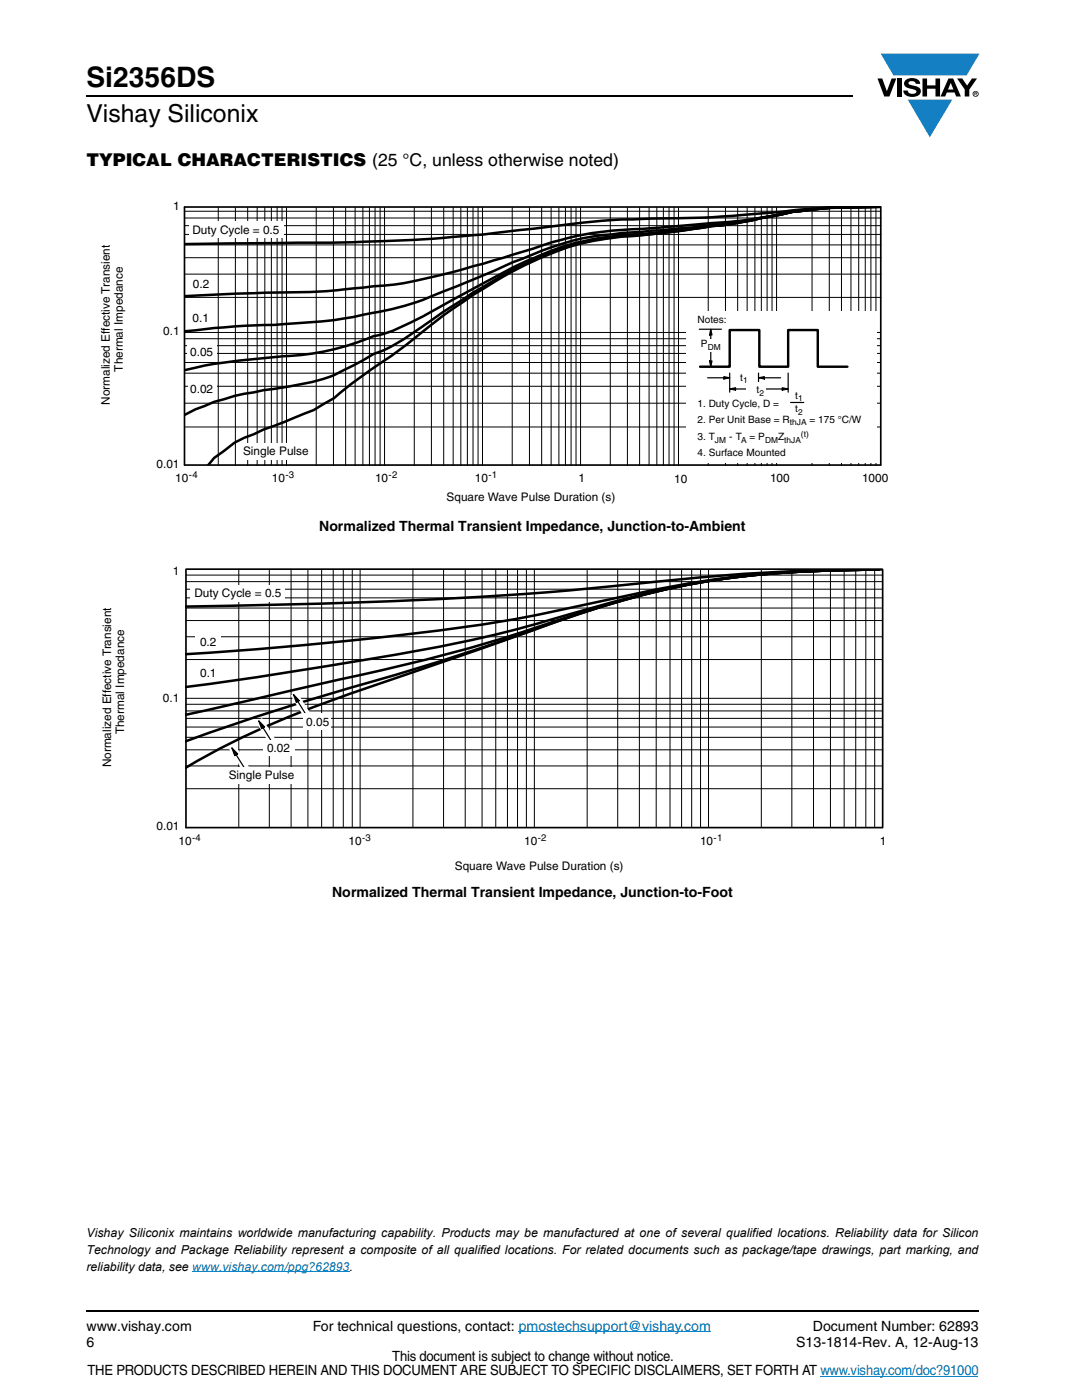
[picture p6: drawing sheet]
<svg xmlns="http://www.w3.org/2000/svg" width="216mm" height="279mm" viewBox="0 0 216 279" stroke-linecap="round" stroke-linejoin="round" font-family="sans-serif">
<path d="M17.1 18.9h.2v.3h-.2z" fill="#000"/>
<path d="M17.3 19.1h152.9" fill="none" stroke="#000" stroke-width=".36"/>
<path d="M175.1 10.7h20.4v16.7h-20.4z" fill="#fff"/>
<g fill="#147fc3">
<path d="M175.7 10.7h19.7l-2.5 4.4h-1.1h-13.5z"/>
<path d="M181.1 19.9h8.9l-4.5 7.5z"/>
</g>
<g fill="#000">
<path d="M175.1 15.7h.9l1 2.5 .9-2.5h1l-1.4 3.6h-1.1zM179 15.7h.9v3.6h-.9zM180.7 16a2.1 2.1 0 0 1 2.8 .3l.1 .4h-.9a.79 .79 0 0 0-.7-.5 .79 .79 0 0 0-.7 .4l.2 .3 1 .2a1.08 1.08 0 0 1 1.2 1.1 1.08 1.08 0 0 1-1.1 1.1 1.73 1.73 0 0 1-2.3-1.2h.8a.96 .96 0 0 0 .8 .6 .96 .96 0 0 0 1-.4 1.31 1.31 0 0 0-1.3-.6 1.03 1.03 0 0 1-1-.6 1.03 1.03 0 0 1 .1-1.1zM184.1 15.7h.9v1.3h1.7v-1.3h.9v3.6h-.9v-1.6h-1.7v1.6h-.9zM191 15.7h1l1 1.4 .9-1.4h1.1l-1.6 2.2v1.4h-.9v-1.4zM17.1 261.5h.2v.4h-.2z"/>
<path d="M189.7 16.5l.5 1.4h-1zM189.3 15.7l-1.6 3.6h.9l.3-.8h1.6l.3 .8h.9l-1.5-3.6z"/>
<path d="M194.6 18.5h.2v.2h-.2zM194.4 18.4v.7h.2v-.3l.4 .3-.2-.3 .1-.2v-.2z"/>
<path d="M194.2 18.7a.46 .46 0 0 1 .9 0 .46 .46 0 0 1-.9 0zM194.1 18.7a.6 .6 0 0 0 1.2 0 .6 .6 0 0 0-1.2 0z"/>
</g>
<path d="M17.3 261.7h178.1" fill="none" stroke="#000" stroke-width=".36"/>
<path d="M38.4 253.8h31.3M103.5 265.8h38.4M163.7 274.6h31.5" fill="none" stroke="#007ec4" stroke-width=".2"/>
<path d="M19.9 39.9h157.3v60.6h-157.3z" fill="#fff"/>
<path d="M175.8 41.3a165.9 165.9 0 0 0-22.7 1.2 261.3 261.3 0 0 1-24.9 1.2 225.1 225.1 0 0 0-23.9 2.2 357.8 357.8 0 0 1-48.2 2.6l-19.3 .2M175.8 41.3h-2a92.4 92.4 0 0 0-22.2 2.2 178.6 178.6 0 0 1-15.3 1.5l-7 .6a68.3 68.3 0 0 0-22.9 4l-6 1.9a189.2 189.2 0 0 1-19.9 5l-8 .9a162.1 162.1 0 0 1-20.5 1.1l-15.2 .6M175.8 41.3h-2a97.5 97.5 0 0 0-23.8 2.6 42.2 42.2 0 0 1-8 1l-3.7 .5-14.2 1.1-1.9 .3a49.6 49.6 0 0 0-18 4.8l-1.9 .7a264.7 264.7 0 0 1-20.8 8.5 107.3 107.3 0 0 1-24.9 3.9l-1.9 .1a151.5 151.5 0 0 0-17.9 1.3M175.8 41.3h-2a101.8 101.8 0 0 0-15.6 1l-2.3 .5a224 224 0 0 1-26.7 3.8 62.9 62.9 0 0 0-18 3 105.8 105.8 0 0 0-16.9 8.1 222.6 222.6 0 0 1-15.7 8.2l-2 .7a16.3 16.3 0 0 0-4.7 1.5 52.8 52.8 0 0 1-16.4 3.1l-5.4 .5a96.1 96.1 0 0 0-13.3 2.2M175.8 41.3l-6 .1a71.8 71.8 0 0 0-15.8 1.8l-7.9 1.5-17.1 2.1a57 57 0 0 0-18.8 3.5l-2.2 .9a85.4 85.4 0 0 0-15.6 8.6l-4 2.5-3.7 2.6a55.5 55.5 0 0 1-8.2 5l-1.9 .7-4.1 2.3a35.5 35.5 0 0 1-13.6 4.4l-4.3 .6-5.8 1.1-4.1 1.2-3.7 1.5-2.2 1.1M175.8 41.3h-2a102.5 102.5 0 0 0-15.6 1l-12.1 2.4-4.1 .4a163.8 163.8 0 0 1-17.9 2.1 50.7 50.7 0 0 0-19.5 5.8 127.7 127.7 0 0 0-24 16.2l-9.6 6.8-4.3 3.5-4.1 2.3-10 3.9-5.8 2.7-4.1 3-1.1 1.3" fill="none" stroke="#000" stroke-width=".5"/>
<g fill="none" stroke="#000" stroke-width=".2">
<path d="M36.9 45h138.9M36.9 43.5h138.9M36.9 46.8h138.9M36.9 59.4h138.9M36.9 54.7h138.9M36.9 51.4h138.9M36.9 48.9h138.9M36.9 42.2h138.9M43.6 41.4v51.5M47 41.4v51.5M49.4 41.4v51.5M51.3 41.4v51.5"/>
<path d="M52.8 41.4v51.5M54.1 41.4v51.5M55.3 41.4v51.5M56.3 41.4v51.5M57.2 41.4v51.5M63.1 41.4v51.5M66.5 41.4v51.5M69 41.4v51.5M70.9 41.4v51.5M72.4 41.4v51.5M73.7 41.4v51.5M74.8 41.4v51.5"/>
<path d="M75.8 41.4v51.5M76.7 41.4v51.5M82.7 41.4v51.5M86.1 41.4v51.5M88.5 41.4v51.5M90.4 41.4v51.5M92 41.4v51.5M93.3 41.4v51.5M94.4 41.4v51.5M95.4 41.4v51.5M96.3 41.4v51.5M102.2 41.4v51.5"/>
<path d="M105.6 41.4v51.5M108.1 41.4v51.5M110 41.4v51.5M111.5 41.4v51.5M112.8 41.4v51.5M114 41.4v51.5M114.9 41.4v51.5M115.8 41.4v51.5M121.8 41.4v51.5M125.2 41.4v51.5M127.6 41.4v51.5M129.5 41.4v51.5"/>
<path d="M131.1 41.4v51.5M132.4 41.4v51.5M133.5 41.4v51.5M134.5 41.4v51.5M135.4 41.4v51.5M141.3 41.4v51.5M144.8 41.4v51.5M147.2 41.4v51.5M149.1 41.4v51.5M150.6 41.4v51.5M151.9 41.4v51.5M153.1 41.4v51.5"/>
<path d="M154 41.4v51.5M155 41.4v51.5M162 41.4v51.4M165.5 41.4v51.4M167.9 41.4v51.4M169.8 41.4v51.4M171.3 41.4v51.4M172.7 41.4v51.4M173.8 41.4v51.4M174.8 41.4v51.4M36.9 66.4h138.7M36.9 77.1h138.7"/>
<path d="M36.9 74.5h138.7M36.9 72.3h138.7M36.9 70.5h138.7M36.9 69h138.7M36.9 67.6h138.7M36.9 85.2h138.7M36.9 80.5h138.7"/>
</g>
<path d="M136.9 62.1h38.1v30.1h-38.1z" fill="#fff"/>
<path d="M139.5 65.7h4.5M141.2 75.4h3.6M144.4 75.2l1.2 .2-1.2 .2zM145.6 74.5v3.8M145.6 77.6l1.2-.2v.5zM146.4 77.6h3.6M151.4 74.5v1.9M151.4 75.4l1.1-.2v.4zM152.2 75.4h3.6M152.9 77.6h3.5M156.1 77.4l1.2 .2-1.2 .3zM157.3 74.5v3.8" fill="none" stroke="#000" stroke-width=".24"/>
<path d="M144.4 75.2l1.2 .2-1.2 .2zM145.6 77.6l1.2-.2v.5zM151.4 75.4l1.1-.2v.4zM156.1 77.4l1.2 .2-1.2 .3z" fill="#000"/>
<g fill="#fff">
<path d="M146.1 73.8h3.9v2.4h-3.9z"/>
<path d="M149 76.3h3.8v2.5h-3.8z"/>
</g>
<path d="M141.6 72h.5l-.3 1.2zM141.8 65.7l.3 1.2h-.5z" fill="#000"/>
<path d="M141.6 72h.5l-.3 1.2zM141.8 66.5v5.9M141.8 65.7l.3 1.2h-.5z" fill="none" stroke="#000" stroke-width=".24"/>
<path d="M138.5 67.8h6.3v2.4h-6.3z" fill="#fff"/>
<path d="M139.7 73.2h5.9v-7.3h5.9v7.3h5.8v-7.3h5.9v7.3h5.9" fill="none" stroke="#000" stroke-width=".48"/>
<path d="M157.8 80.3h2.6" fill="none" stroke="#000" stroke-width=".24"/>
<g fill="#fff">
<path d="M37.8 44.3h18.9v3.2h-18.9z"/>
<path d="M47.9 88.5h14.4v3.2h-14.4z"/>
<path d="M37.4 76h5.8v3h-5.8z"/>
<path d="M37.3 68.3h6v3.1h-6z"/>
</g>
<path d="M36.8 41.3v51.5h138.9v-51.5M36.8 41.3h138.9" fill="none" stroke="#000" stroke-width=".34"/>
<path d="M20.2 112.6h156.7v61.5h-156.7z" fill="#fff"/>
<path d="M175.5 113.6a436.4 436.4 0 0 0-52.7 3.3 897 897 0 0 1-76.7 4l-9 .2M175.5 113.6a219.3 219.3 0 0 0-47 4.5 495.9 495.9 0 0 1-34.6 6.9 799.6 799.6 0 0 1-56.8 5.6M175.5 113.6a213.4 213.4 0 0 0-38 3 249.9 249.9 0 0 0-32.8 9.4 393.6 393.6 0 0 1-40.6 10.4l-27 6.3M175.5 113.7a209.2 209.2 0 0 0-39 3.1 218 218 0 0 0-32.6 9.8 605.4 605.4 0 0 1-39.3 12.2l-13.8 4.4-13.7 4.7M175.5 113.7a209.2 209.2 0 0 0-39 3.1 211.6 211.6 0 0 0-32.7 9.9l-14.6 5.1a589.3 589.3 0 0 0-33.8 12.2 145.3 145.3 0 0 0-18.3 9.2M176.1 113.6a217 217 0 0 0-39.9 3.3 419.2 419.2 0 0 0-32.6 8.6 456.9 456.9 0 0 1-42.8 8.2l-13.8 2.1-9.9 1.3" fill="none" stroke="#000" stroke-width=".5"/>
<g fill="none" stroke="#000" stroke-width=".2">
<path d="M37.1 114.8h138.9M37.1 117.6h138.9M37.1 116.1h138.9M37.1 119.3h138.9M47.6 113.7v51.5M53.7 113.7v51.5M58.1 113.7v51.5M61.4 113.7v51.5M64.2 113.7v51.5M66.5 113.7v51.5M68.5 113.7v51.5M70.3 113.7v51.5"/>
<path d="M71.9 113.7v51.5M82.4 113.7v51.5M88.5 113.7v51.5M92.8 113.7v51.5M96.2 113.7v51.5M98.9 113.7v51.5M101.3 113.7v51.5M103.3 113.7v51.5M105 113.7v51.5M106.6 113.7v51.5M117.2 113.7v51.5M123.3 113.7v51.5"/>
<path d="M127.6 113.7v51.5M130.9 113.7v51.5M133.7 113.7v51.5M136 113.7v51.5M138 113.7v51.5M139.8 113.7v51.5M141.4 113.7v51.5M151.9 113.7v51.5M158 113.7v51.5M162.3 113.7v51.5M165.7 113.7v51.5M168.4 113.7v51.5"/>
<path d="M170.8 113.7v51.5M172.8 113.7v51.5M174.5 113.7v51.5M37.1 131.6h138.9M37.1 127.1h138.9M37.1 123.8h138.9M37.1 121.3h138.9M37.1 139.4h138.9M37.1 157.4h138.9M37.1 152.9h138.9M37.1 149.6h138.9M37.1 147.1h138.9"/>
<path d="M37.1 145.1h138.9M37.1 143.4h138.9M37.1 141.9h138.9M37.1 140.6h138.9"/>
</g>
<path d="M37.9 116.7h18.9v3.3h-18.9z" fill="#fff"/>
<path d="M51.1 144l1.2-.7 3.7 5.9-1.2 .8z" fill-rule="evenodd" fill="#fff"/>
<path d="M51.6 143.9l1.2 1.2-.6 .3z" fill="#000"/>
<path d="M51.6 143.9l1.2 1.2-.6 .3zM52.5 145.2l2.6 4.2" fill="none" stroke="#000" stroke-width=".24"/>
<path d="M52.5 147.6h6.3v3.1h-6.3z" fill="#fff"/>
<path d="M45.7 149.4l1.2-.7 3.7 5.9-1.2 .8z" fill-rule="evenodd" fill="#fff"/>
<path d="M46.3 149.2l1.1 1.3-.6 .3z" fill="#000"/>
<path d="M46.3 149.2l1.1 1.3-.6 .3zM47.1 150.6l2.6 4.2" fill="none" stroke="#000" stroke-width=".24"/>
<g fill="#fff">
<path d="M45.1 153.1h14.2v3.3h-14.2z"/>
<path d="M38.9 126.5h5.1v2.7h-5.1z"/>
</g>
<path d="M58 138.8l1.2-.7 3.7 5.9-1.2 .8z" fill-rule="evenodd" fill="#fff"/>
<path d="M58.6 138.6l1.1 1.2-.6 .4z" fill="#000"/>
<path d="M58.6 138.6l1.1 1.2-.6 .4zM59.4 139.9l2.6 4.3" fill="none" stroke="#000" stroke-width=".24"/>
<path d="M60.5 142.5h5.5v3.2h-5.5z" fill="#fff"/>
<path d="M37.1 113.7v51.5h138.9M37.1 113.6h138.9M176.1 113.7v51.5" fill="none" stroke="#000" stroke-width=".34"/>
<text font-size="5.6" x="17.3" y="17.4">Si2356DS</text>
<text font-size="4.9" x="17.3" y="24.4">Vishay Siliconix</text>
<text font-size="3.5" x="17.3" y="33">TYPICAL CHARACTERISTICS (25 °C, unless otherwise noted)</text>
<g font-size="2.8">
<text x="63.7" y="105.9">Normalized Thermal Transient Impedance, Junction-to-Ambient</text>
<text x="66.3" y="179.1">Normalized Thermal Transient Impedance, Junction-to-Foot</text>
<text x="17.3" y="265.6">www.vishay.com</text>
<text x="17.3" y="268.8">6</text>
<text x="62.4" y="265.6">For technical questions, contact: pmostechsupport@vishay.com</text>
<text x="158.9" y="268.8">S13-1814-Rev. A, 12-Aug-13</text>
<text x="162.2" y="265.6">Document Number: 62893</text>
<text x="17.5" y="274.4">THE PRODUCTS DESCRIBED HEREIN AND THIS DOCUMENT ARE SUBJECT TO SPECIFIC DISCLAIMERS, SET FORTH AT www.vishay.com/doc?91000</text>
<text x="78.3" y="271.6">This document is subject to change without notice.</text>
</g>
<g font-size="2.5">
<text x="17.3" y="246.8">Vishay Siliconix maintains worldwide manufacturing capability. Products may be manufactured at one of several qualified locations. Reliability data for Silicon</text>
<text x="17.3" y="250.2">Technology and Package Reliability represent a composite of all qualified locations. For related documents such as package/tape drawings, part marking, and</text>
<text x="17.3" y="253.6">reliability data, see www.vishay.com/ppg?62893.</text>
</g>
<g font-size="2.4">
<text x="34.5" y="41.9">1</text>
<text x="38.4" y="46.7">Duty Cycle = 0.5</text>
<text x="38.5" y="57.5">0.2</text>
<text x="38.4" y="64.2">0.1</text>
<text x="32.6" y="66.8">0.1</text>
<text x="37.9" y="71">0.05</text>
<text x="24.5" y="74.2" transform="rotate(-90 24.5 74.2)">Thermal Impedance</text>
<text x="21.9" y="80.8" transform="rotate(-90 21.9 80.8)">Normalized Effective Transient</text>
<text x="37.9" y="78.4">0.02</text>
<text x="31.2" y="93.5">0.01</text>
<text x="48.5" y="90.8">Single P</text>
<text x="57.3" y="90.8">ulse</text>
<text x="35" y="96.2">10</text>
<text x="54.3" y="96.2">10</text>
<text x="74.8" y="96.2">10</text>
<text x="89.1" y="100">Square Wave Pulse Duration (s)</text>
<text x="94.8" y="96.2">10</text>
<text x="115.4" y="96.2">1</text>
<text x="134.5" y="96.3">10</text>
<text x="153.6" y="96.2">100</text>
<text x="172" y="96.2">1000</text>
<text x="34.5" y="114.7">1</text>
<text x="38.8" y="119.1">Duty Cycle = 0.5</text>
<text x="39.9" y="128.9">0.2</text>
<text x="39.9" y="135.2">0.1</text>
<text x="32.5" y="140.1">0.1</text>
<text x="24.8" y="146.5" transform="rotate(-90 24.8 146.5)">Thermal Impedance</text>
<text x="61.1" y="144.9">0.05</text>
<text x="22.2" y="153.1" transform="rotate(-90 22.2 153.1)">Normalized Effective Transient</text>
<text x="45.7" y="155.5">Single P</text>
<text x="53.3" y="150">0.02</text>
<text x="54.4" y="155.5">ulse</text>
<text x="31.2" y="165.6">0.01</text>
<text x="35.6" y="168.6">10</text>
<text x="69.5" y="168.6">10</text>
<text x="90.8" y="173.6">Square Wave Pulse Duration (s)</text>
<text x="104.6" y="168.6">10</text>
<text x="139.7" y="168.6">10</text>
<text x="175.6" y="168.6">1</text>
</g>
<g font-size="2">
<text x="139.2" y="64.5">Notes:</text>
<text x="139.9" y="69.3">P</text>
<text x="147.7" y="76">t</text>
<text x="139.2" y="81.2">1. Duty Cycle, D =</text>
<text x="151" y="78.5">t</text>
<text x="158.7" y="79.6">t</text>
<text x="158.7" y="82.3">t</text>
<text x="139.2" y="87.9">3. T</text>
<text x="139.2" y="84.3">2. Per Unit Base = R</text>
<text x="145.5" y="87.9">- T</text>
<text x="149.6" y="87.9">= P</text>
<text x="155.2" y="87.9">Z</text>
<text x="161.5" y="84.3">= 175 °C/</text>
<text x="170" y="84.3">W</text>
<text x="139.2" y="91.1">4. Surface Mounted</text>
</g>
<g font-size="1.9">
<text x="37.7" y="95.5">-4</text>
<text x="56.9" y="95.5">-3</text>
<text x="77.5" y="95.5">-2</text>
<text x="97.5" y="95.5">-1</text>
<text x="38.3" y="167.9">-4</text>
<text x="72.2" y="167.9">-3</text>
<text x="107.3" y="167.9">-2</text>
<text x="142.4" y="167.9">-1</text>
</g>
<g font-size="1.7">
<text x="141.2" y="69.8">DM</text>
<text x="148.3" y="76.4">1</text>
<text x="151.5" y="78.9">2</text>
<text x="159.3" y="80.1">1</text>
<text x="159.3" y="82.8">2</text>
<text x="142.6" y="88.3">JM</text>
<text x="147.9" y="88.3">A</text>
<text x="152.7" y="88.3">DM</text>
<text x="156.5" y="88.3">thJA</text>
<text x="157.6" y="84.8">thJA</text>
<text x="159.8" y="87.3">(t)</text>
</g>
</svg>
